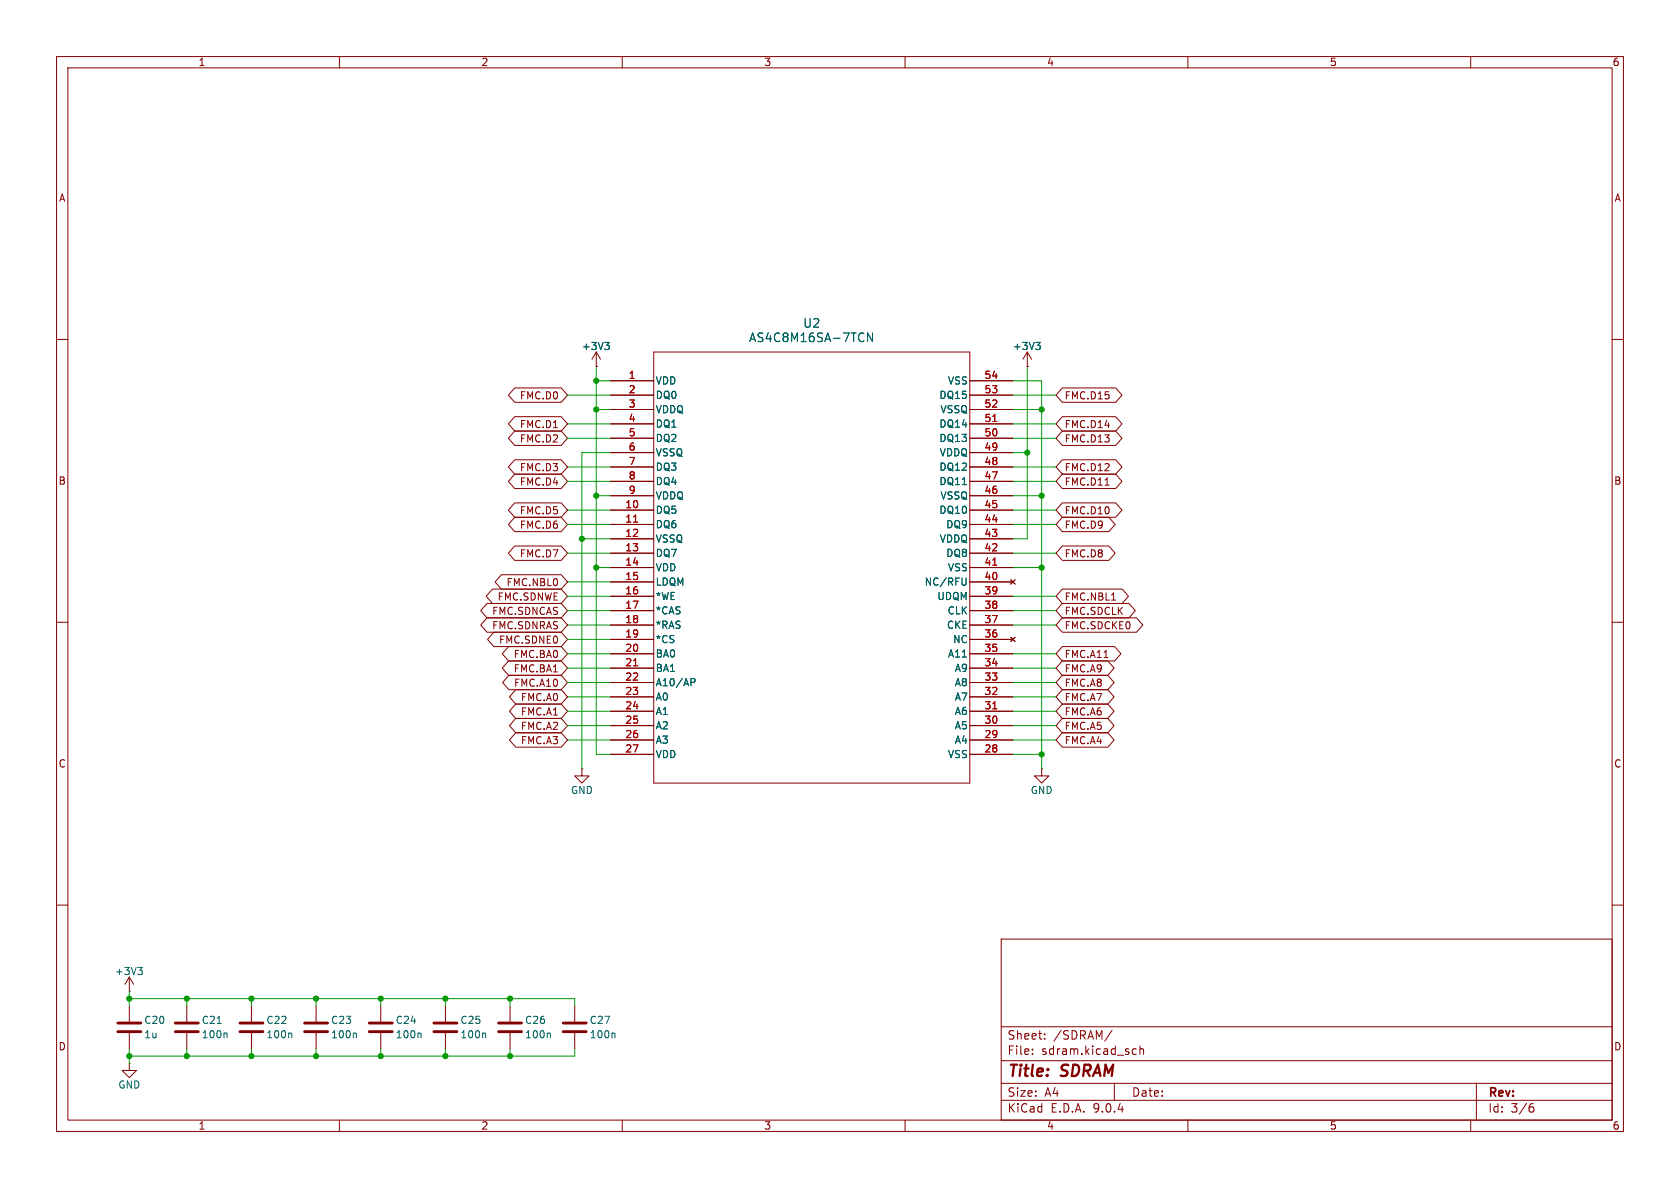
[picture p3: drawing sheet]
<svg xmlns="http://www.w3.org/2000/svg" width="297mm" height="210mm" viewBox="0 0 297 210" stroke-linecap="round" stroke-linejoin="round" font-family="sans-serif">
<g fill="none" stroke="#840000" stroke-width=".18">
<path d="M10 10h277v190h-277zM12 12h273v186h-273zM60 10v2M110 10v2M160 10v2M210 10v2M260 10v2M10 60h2M91 73.7h8.2l1.1 1.2-1.1 1.3h-8.2l-1.1-1.3zM91 68.6h8.2l1.1 1.3-1.1 1.2h-8.2l-1.1-1.2zM91 76.2h8.2l1.1 1.3-1.1 1.2h-8.2l-1.1-1.2zM105.4 64.8h.1"/>
<path d="M105.4 62.2l-.8 1.3M105.4 62.2l.8 1.3M105.4 62.2v2.6M107.9 67.3h7.7M107.9 69.9h7.7M107.9 72.4h7.7M107.9 74.9h7.7M107.9 77.5h7.7M115.6 62.2h55.8v76.2h-55.8zM171.4 67.3h7.7M171.4 69.9h7.7M171.4 72.4h7.7"/>
<path d="M171.4 74.9h7.7M171.4 77.5h7.7M181.6 64.8h.1M181.6 62.2l-.8 1.3M181.6 62.2l.8 1.3M181.6 62.2v2.6M187.8 68.6h9.4l1.2 1.3-1.2 1.2h-9.4l-1.1-1.2zM187.8 73.7h9.4l1.2 1.2-1.2 1.3h-9.4l-1.1-1.3zM187.8 76.2h9.4l1.2 1.3-1.2 1.2h-9.4l-1.1-1.2zM285 60h2M91 81.3h8.2l1.1 1.3-1.1 1.2h-8.2l-1.1-1.2zM91 83.8h8.2l1.1 1.3-1.1 1.3h-8.2l-1.1-1.3z"/>
<path d="M91 91.4h8.2l1.1 1.3-1.1 1.3h-8.2l-1.1-1.3zM91 88.9h8.2l1.1 1.3-1.1 1.2h-8.2l-1.1-1.2zM91 96.5h8.2l1.1 1.3-1.1 1.3h-8.2l-1.1-1.3zM107.9 80h7.7M107.9 82.6h7.7M107.9 85.1h7.7M107.9 87.6h7.7M107.9 90.2h7.7M107.9 92.7h7.7M107.9 95.3h7.7M107.9 97.8h7.7M171.4 80h7.7"/>
<path d="M171.4 82.6h7.7M171.4 85.1h7.7M171.4 87.6h7.7M171.4 90.2h7.7M171.4 92.7h7.7M171.4 95.3h7.7M171.4 97.8h7.7M187.8 91.4h8.2l1.1 1.3-1.1 1.3h-8.2l-1.1-1.3zM187.8 88.9h9.4l1.2 1.3-1.2 1.2h-9.4l-1.1-1.2zM187.8 81.3h9.4l1.2 1.3-1.2 1.2h-9.4l-1.1-1.2zM187.8 96.5h8.2l1.1 1.3-1.1 1.3h-8.2l-1.1-1.3zM187.8 83.8h9.4l1.2 1.3-1.2 1.3h-9.4l-1.1-1.3z"/>
<path d="M195.4 85.8h.7M10 110h2M86.1 106.7h13.1l1.1 1.3-1.1 1.2h-13.1l-1.1-1.2zM86.1 109.2h13.1l1.1 1.3-1.1 1.3h-13.1l-1.1-1.3zM87.1 104.1h12.1l1.1 1.3-1.1 1.3h-12.1l-1.2-1.3zM87.3 111.8h11.9l1.1 1.2-1.1 1.3h-11.9l-1.1-1.3zM88.6 101.6h10.6l1.1 1.3-1.1 1.2h-10.6l-1.1-1.2zM89.9 114.3h9.3l1.1 1.3-1.1 1.2h-9.3l-1.1-1.2zM89.9 116.8h9.3l1.1 1.3-1.1 1.3h-9.3l-1.1-1.3zM90 119.4h9.2l1.1 1.3-1.1 1.2h-9.2l-1.1-1.2zM107.9 100.3h7.7M107.9 102.9h7.7"/>
<path d="M107.9 105.4h7.7M107.9 108h7.7M107.9 110.5h7.7M107.9 113h7.7M107.9 115.6h7.7M107.9 118.1h7.7M171.4 100.3h7.7M171.4 102.9h7.7M171.4 105.4h7.7M171.4 108h7.7M171.4 110.5h7.7M171.4 113h7.7"/>
<path d="M171.4 115.6h7.7M171.4 118.1h7.7M178.7 102.5l.8 .8M178.7 112.6l.8 .8M179.5 102.5l-.8 .8M179.5 112.6l-.8 .8M187.8 109.2h13.1l1.1 1.3-1.1 1.3h-13.1l-1.1-1.3zM187.8 119.4h8l1.2 1.3-1.2 1.2h-8l-1.1-1.2zM187.8 116.8h8l1.2 1.3-1.2 1.3h-8l-1.1-1.3zM187.8 104.1h10.6l1.1 1.3-1.1 1.3h-10.6l-1.1-1.3zM187.8 106.7h11.8l1.1 1.3-1.1 1.2h-11.8l-1.1-1.2zM187.8 114.3h9.3l1.1 1.3-1.1 1.2h-9.3l-1.1-1.2z"/>
<path d="M195.2 116.2h.7M196.5 106.1h.7M285 110h2M91.2 124.5h8l1.1 1.2-1.1 1.3h-8l-1.1-1.3zM91.2 121.9h8l1.1 1.3-1.1 1.3h-8l-1.1-1.3zM91.2 129.5h8l1.1 1.3-1.1 1.3h-8l-1.1-1.3zM91.2 127h8l1.1 1.3-1.1 1.2h-8l-1.1-1.2zM102.9 135.9v1.3h1.2l-1.2 1.2-1.3-1.2h1.3M102.9 135.9h.1M107.9 120.7h7.7M107.9 123.2h7.7M107.9 125.7h7.7"/>
<path d="M107.9 128.3h7.7M107.9 130.8h7.7M107.9 133.4h7.7M171.4 120.7h7.7M171.4 123.2h7.7M171.4 125.7h7.7M171.4 128.3h7.7M171.4 130.8h7.7M171.4 133.4h7.7M184.1 135.9v1.3h1.3l-1.3 1.2-1.2-1.2h1.2M184.1 135.9h.1M187.8 129.5h8l1.2 1.3-1.2 1.3h-8l-1.1-1.3z"/>
<path d="M187.8 124.5h8l1.2 1.2-1.2 1.3h-8l-1.1-1.3zM187.8 127h8l1.2 1.3-1.2 1.2h-8l-1.1-1.2zM187.8 121.9h8l1.2 1.3-1.2 1.3h-8l-1.1-1.3zM10 160h2M22.9 175.3h.1M22.9 172.7v2.6M22.9 177.8v2.8M22.9 172.7l-.8 1.3M22.9 172.7l.7 1.3M33 177.8v2.8M44.4 177.8v2.8M55.9 177.8v2.8"/>
<path d="M67.3 177.8v2.8M78.7 177.8v2.8M90.2 177.8v2.8M101.6 177.8v2.8M177 166h108v32h-108zM285 160h2M22.9 188v1.2h1.2l-1.2 1.3-1.3-1.3h1.3M22.9 188h.1M22.9 182.6v2.8M33 182.6v2.8M44.4 182.6v2.8M55.9 182.6v2.8"/>
<path d="M60 198v2M67.3 182.6v2.8M78.7 182.6v2.8M90.2 182.6v2.8M101.6 182.6v2.8M110 198v2M160 198v2M177 194.5h108M177 191.5h108M177 187.5h108M177 181.5h108M182.5 186.3v.1"/>
<path d="M182.5 185.5v.1M184.7 183.6v.1M184.7 182.8v.1M196.6 182.1l-1.3 2M197 191.5v3M200.3 186.3h.6M200.3 185.5h.6M201.5 185.5l.2-.1 .4 .1 .1 .9M201.5 184.9v1.5M210 198v2M260 198v2M261 191.5v6.5"/>
<path d="M270.6 195.7h.4l.2 .3-.1 .5-.5 .1M271 195.1l-.4 .1"/>
</g>
<g fill="none" stroke="#840000" stroke-width=".51">
<path d="M20.8 180.8h4.1M20.8 182.4h4.1M31 180.8h4.1M31 182.4h4.1M42.4 180.8h4.1M42.4 182.4h4.1M53.8 180.8h4.1M53.8 182.4h4.1M65.3 180.8h4M65.3 182.4h4M76.7 180.8h4.1M76.7 182.4h4.1"/>
<path d="M88.1 180.8h4.1M88.1 182.4h4.1M99.6 180.8h4M99.6 182.4h4"/>
</g>
<g fill="none" stroke="#006464" stroke-width=".18">
<path d="M154.3 58.9v1.5l-.9-1.5v1.5M106.9 60.5h.8l-.4 .5M107.5 61l.2 .2v.4l-.2 .2M183.1 60.5h.8l-.4 .5M183.7 61l.2 .2v.4l-.2 .2M122.2 120h.4l.3 .2-.1 .4h-.6M170.8 102.2v1l-.1 .2h-.4M24.4 171h.8l-.5 .5M24.9 171.5l.3 .2v.3l-.3 .3M38.4 180.9h.7M40 182.6l.1 .2v.7M51.4 182.6l.2 .2v.7"/>
<path d="M62.8 182.6l.2 .2v.7M74.3 182.6l.1 .2v.7M85.7 182.6l.2 .2v.7M97.1 182.6l.2 .2v.7M108.5 182.6l.2 .2v.7"/>
</g>
<path d="M175.5 74.5h.7M112 92.3h.7M175.5 99.9h.7M112 117.7h.7M175.5 125.3h.7" fill="none" stroke="#a90000" stroke-width=".18"/>
<g fill="none" stroke="#009600" stroke-width=".18">
<path d="M100.3 74.9h7.6M100.3 77.5h7.6M100.3 69.9h7.6M105.4 64.8v68.6h2.5M105.4 67.3h2.5M105.4 72.4h2.5M179.1 74.9h7.6M179.1 77.5h7.6M179.1 69.9h7.6M179.1 67.3h5v68.6M179.1 72.4h5M181.6 64.8v30.5h-2.5"/>
<path d="M100.3 82.6h7.6M100.3 90.2h7.6M100.3 92.7h7.6M100.3 97.8h7.6M100.3 85.1h7.6M102.9 95.3h5M105.4 87.6h2.5M107.9 80h-5v55.9M179.1 82.6h7.6M179.1 80h2.5M179.1 90.2h7.6M179.1 92.7h7.6"/>
<path d="M179.1 87.6h5M179.1 97.8h7.6M179.1 85.1h7.6M100.3 118.1h7.6M100.3 110.5h7.6M100.3 108h7.6M100.3 105.4h7.6M100.3 115.6h7.6M100.3 113h7.6M100.3 102.9h7.6M105.4 100.3h2.5M179.1 118.1h7.6"/>
<path d="M179.1 110.5h7.6M179.1 108h7.6M179.1 105.4h7.6M179.1 115.6h7.6M179.1 100.3h5M100.3 120.7h7.6M100.3 125.7h7.6M100.3 123.2h7.6M100.3 128.3h7.6M100.3 130.8h7.6M179.1 120.7h7.6M179.1 125.7h7.6"/>
<path d="M179.1 123.2h7.6M179.1 128.3h7.6M179.1 130.8h7.6M179.1 133.4h5M22.9 175.3v2.5M22.9 176.5h78.7v1.3M33 176.5v1.3M44.4 176.5v1.3M55.9 176.5v1.3M67.3 176.5v1.3M78.7 176.5v1.3M90.2 176.5v1.3"/>
<path d="M22.9 185.4v2.6M33 185.4v1.3M44.4 185.4v1.3M55.9 185.4v1.3M67.3 185.4v1.3M78.7 185.4v1.3M90.2 185.4v1.3M101.6 185.4v1.3h-78.7"/>
</g>
<g fill="#009600" stroke="#009600" stroke-width=".18">
<circle cx="55.9" cy="176.5" r=".46"/>
<circle cx="44.4" cy="176.5" r=".46"/>
<circle cx="78.7" cy="176.5" r=".46"/>
<circle cx="33" cy="186.7" r=".46"/>
<circle cx="33" cy="176.5" r=".46"/>
<circle cx="22.9" cy="186.7" r=".46"/>
<circle cx="67.3" cy="186.7" r=".46"/>
<circle cx="67.3" cy="176.5" r=".46"/>
<circle cx="55.9" cy="186.7" r=".46"/>
<circle cx="44.4" cy="186.7" r=".46"/>
<circle cx="22.9" cy="176.5" r=".46"/>
<circle cx="105.4" cy="67.3" r=".46"/>
<circle cx="105.4" cy="87.6" r=".46"/>
<circle cx="105.4" cy="72.4" r=".46"/>
<circle cx="184.1" cy="133.4" r=".46"/>
<circle cx="90.2" cy="176.5" r=".46"/>
<circle cx="78.7" cy="186.7" r=".46"/>
<circle cx="90.2" cy="186.7" r=".46"/>
<circle cx="181.6" cy="80" r=".46"/>
<circle cx="184.1" cy="72.4" r=".46"/>
<circle cx="184.1" cy="87.6" r=".46"/>
<circle cx="184.1" cy="100.3" r=".46"/>
<circle cx="105.4" cy="100.3" r=".46"/>
<circle cx="102.9" cy="95.3" r=".46"/>
</g>
<g font-size="2.8" fill="#840000">
<text x="178" y="190.9">Title:</text>
<text x="187.7" y="190.9">SDRAM</text>
</g>
<g font-size="2.1" fill="#006464">
<text x="141.9" y="58.1">U2</text>
<text x="132.3" y="60.7">AS4C8M16SA-7TCN</text>
</g>
<g font-size="2.1" fill="#840000">
<text x="178" y="184">Sheet:</text>
<text x="186.2" y="184">/SDRAM/</text>
<text x="178" y="186.7">File:</text>
<text x="184.1" y="186.7">sdram.kicad_sch</text>
<text x="178" y="196.9">KiCad</text>
<text x="178" y="194.1">Size:</text>
<text x="184.7" y="194.1">A4</text>
<text x="185.7" y="196.9">E.D.A.</text>
<text x="193.3" y="196.9">9.0.4</text>
<text x="200" y="194.1">Date:</text>
<text x="263" y="194.3">Rev:</text>
<text x="263" y="196.9">Id:</text>
<text x="267.1" y="196.9">3/6</text>
</g>
<g font-size="1.8" fill="#840000">
<text x="35" y="11.9">1</text>
<text x="85" y="11.9">2</text>
<text x="135" y="11.9">3</text>
<text x="185" y="11.9">4</text>
<text x="235" y="11.9">5</text>
<text x="285" y="11.9">6</text>
<text x="10.3" y="35.9">A</text>
<text x="285.3" y="35.9">A</text>
<text x="91.8" y="70.8">FMC.D0</text>
<text x="188.1" y="70.8">FMC.D15</text>
<text x="91.8" y="75.9">FMC.D1</text>
<text x="188.1" y="75.9">FMC.D14</text>
<text x="91.8" y="83.5">FMC.D3</text>
<text x="91.8" y="78.4">FMC.D2</text>
<text x="188.1" y="78.4">FMC.D13</text>
<text x="188.1" y="83.5">FMC.D12</text>
<text x="10.3" y="85.9">B</text>
<text x="91.8" y="86">FMC.D4</text>
<text x="188.1" y="86">FMC.D11</text>
<text x="285.3" y="85.9">B</text>
<text x="91.8" y="93.7">FMC.D6</text>
<text x="91.8" y="91.1">FMC.D5</text>
<text x="188.1" y="93.7">FMC.D9</text>
<text x="188.1" y="91.1">FMC.D10</text>
<text x="91.8" y="98.7">FMC.D7</text>
<text x="188.1" y="98.7">FMC.D8</text>
<text x="87.9" y="106.4">FMC.SDNWE</text>
<text x="89.4" y="103.8">FMC.NBL0</text>
<text x="188.1" y="106.4">FMC.NBL1</text>
<text x="86.9" y="108.9">FMC.SDNCAS</text>
<text x="86.9" y="111.4">FMC.SDNRAS</text>
<text x="88.1" y="114">FMC.SDNE0</text>
<text x="188.1" y="111.4">FMC.SDCKE0</text>
<text x="188.1" y="108.9">FMC.SDCLK</text>
<text x="90.7" y="116.5">FMC.BA0</text>
<text x="90.7" y="119.1">FMC.BA1</text>
<text x="188.1" y="119.1">FMC.A9</text>
<text x="188.1" y="116.5">FMC.A11</text>
<text x="90.8" y="121.6">FMC.A10</text>
<text x="92" y="124.1">FMC.A0</text>
<text x="188.1" y="124.1">FMC.A7</text>
<text x="188.1" y="121.6">FMC.A8</text>
<text x="92" y="126.7">FMC.A1</text>
<text x="92" y="131.8">FMC.A3</text>
<text x="92" y="129.2">FMC.A2</text>
<text x="188.1" y="131.8">FMC.A4</text>
<text x="188.1" y="126.7">FMC.A6</text>
<text x="188.1" y="129.2">FMC.A5</text>
<text x="10.3" y="135.9">C</text>
<text x="285.3" y="135.9">C</text>
<text x="10.3" y="185.9">D</text>
<text x="285.3" y="185.9">D</text>
<text x="35" y="199.9">1</text>
<text x="85" y="199.9">2</text>
<text x="135" y="199.9">3</text>
<text x="185" y="199.9">4</text>
<text x="235" y="199.9">5</text>
<text x="285" y="199.9">6</text>
</g>
<g font-size="1.8" fill="#006464">
<text x="102.8" y="62.1">+3V3</text>
<text x="179" y="62.1">+3V3</text>
<text x="115.8" y="68.2">VDD</text>
<text x="115.8" y="70.7">DQ0</text>
<text x="166" y="70.7">DQ15</text>
<text x="167.5" y="68.2">VSS</text>
<text x="115.8" y="73.3">VDDQ</text>
<text x="115.8" y="75.8">DQ1</text>
<text x="166" y="75.8">DQ14</text>
<text x="166.2" y="73.3">VSSQ</text>
<text x="115.8" y="78.3">DQ2</text>
<text x="115.8" y="80.9">VSSQ</text>
<text x="115.8" y="83.4">DQ3</text>
<text x="166" y="78.3">DQ13</text>
<text x="166" y="83.4">DQ12</text>
<text x="166" y="80.9">VDDQ</text>
<text x="115.8" y="86">DQ4</text>
<text x="115.8" y="88.5">VDDQ</text>
<text x="166" y="86">DQ11</text>
<text x="166.2" y="88.5">VSSQ</text>
<text x="115.8" y="91">DQ5</text>
<text x="115.8" y="93.6">DQ6</text>
<text x="166" y="91">DQ10</text>
<text x="167.2" y="93.6">DQ9</text>
<text x="115.8" y="96.1">VSSQ</text>
<text x="115.8" y="98.7">DQ7</text>
<text x="115.8" y="101.2">VDD</text>
<text x="166" y="96.1">VDDQ</text>
<text x="167.2" y="98.7">DQ8</text>
<text x="167.5" y="101.2">VSS</text>
<text x="115.8" y="103.7">LDQM</text>
<text x="115.8" y="106.3">*WE</text>
<text x="163.4" y="103.7">NC/RFU</text>
<text x="165.6" y="106.3">UDQM</text>
<text x="115.8" y="108.8">*CAS</text>
<text x="115.8" y="111.4">*RAS</text>
<text x="115.8" y="113.9">*CS</text>
<text x="167.3" y="111.4">CKE</text>
<text x="167.4" y="108.8">CLK</text>
<text x="168.4" y="113.9">NC</text>
<text x="115.8" y="116.4">BA0</text>
<text x="115.8" y="119">BA1</text>
<text x="167.5" y="116.4">A11</text>
<text x="168.7" y="119">A9</text>
<text x="115.8" y="121.5">A10/AP</text>
<text x="115.8" y="124.1">A0</text>
<text x="168.7" y="121.5">A8</text>
<text x="168.7" y="124.1">A7</text>
<text x="115.8" y="126.6">A1</text>
<text x="115.8" y="129.1">A2</text>
<text x="115.8" y="131.7">A3</text>
<text x="168.7" y="126.6">A6</text>
<text x="168.7" y="129.1">A5</text>
<text x="168.7" y="131.7">A4</text>
<text x="115.8" y="134.2">VDD</text>
<text x="167.5" y="134.2">VSS</text>
<text x="100.8" y="140.6">GND</text>
<text x="182.1" y="140.6">GND</text>
<text x="20.2" y="172.6">+3V3</text>
<text x="25.4" y="183.7">1u</text>
<text x="25.4" y="181.2">C20</text>
<text x="35.6" y="183.7">100n</text>
<text x="35.6" y="181.2">C21</text>
<text x="47" y="183.7">100n</text>
<text x="47" y="181.2">C22</text>
<text x="58.4" y="183.7">100n</text>
<text x="58.4" y="181.2">C23</text>
<text x="69.9" y="183.7">100n</text>
<text x="69.9" y="181.2">C24</text>
<text x="81.3" y="183.7">100n</text>
<text x="81.3" y="181.2">C25</text>
<text x="92.7" y="183.7">100n</text>
<text x="92.7" y="181.2">C26</text>
<text x="104.1" y="183.7">100n</text>
<text x="104.1" y="181.2">C27</text>
<text x="20.8" y="192.6">GND</text>
</g>
<g font-size="1.8" fill="#a90000">
<text x="111.1" y="67.1">1</text>
<text x="111.1" y="69.6">2</text>
<text x="173.9" y="67.1">54</text>
<text x="173.9" y="69.6">53</text>
<text x="111.1" y="72.1">3</text>
<text x="111.1" y="74.7">4</text>
<text x="111.1" y="77.2">5</text>
<text x="173.9" y="72.1">52</text>
<text x="173.9" y="74.7">51</text>
<text x="173.9" y="77.2">50</text>
<text x="111.1" y="79.8">6</text>
<text x="111.1" y="82.3">7</text>
<text x="173.9" y="79.8">49</text>
<text x="173.9" y="82.3">48</text>
<text x="110.4" y="89.9">10</text>
<text x="111.1" y="84.8">8</text>
<text x="111.1" y="87.4">9</text>
<text x="173.9" y="84.8">47</text>
<text x="173.9" y="87.4">46</text>
<text x="173.9" y="89.9">45</text>
<text x="110.4" y="92.5">11</text>
<text x="110.4" y="95">12</text>
<text x="173.9" y="92.5">44</text>
<text x="173.9" y="95">43</text>
<text x="110.4" y="97.5">13</text>
<text x="110.4" y="100.1">14</text>
<text x="173.9" y="97.5">42</text>
<text x="173.9" y="100.1">41</text>
<text x="110.4" y="102.6">15</text>
<text x="110.4" y="105.2">16</text>
<text x="110.4" y="107.7">17</text>
<text x="173.9" y="102.6">40</text>
<text x="173.9" y="105.2">39</text>
<text x="173.9" y="107.7">38</text>
<text x="110.4" y="110.2">18</text>
<text x="110.4" y="112.8">19</text>
<text x="173.9" y="110.2">37</text>
<text x="173.9" y="112.8">36</text>
<text x="110.4" y="115.3">20</text>
<text x="110.4" y="117.9">21</text>
<text x="173.9" y="115.3">35</text>
<text x="173.9" y="117.9">34</text>
<text x="110.4" y="120.4">22</text>
<text x="110.4" y="122.9">23</text>
<text x="110.4" y="125.5">24</text>
<text x="173.9" y="120.4">33</text>
<text x="173.9" y="122.9">32</text>
<text x="173.9" y="125.5">31</text>
<text x="110.4" y="128">25</text>
<text x="110.4" y="130.6">26</text>
<text x="173.9" y="128">30</text>
<text x="173.9" y="130.6">29</text>
<text x="110.4" y="133.1">27</text>
<text x="173.9" y="133.1">28</text>
</g>
</svg>
